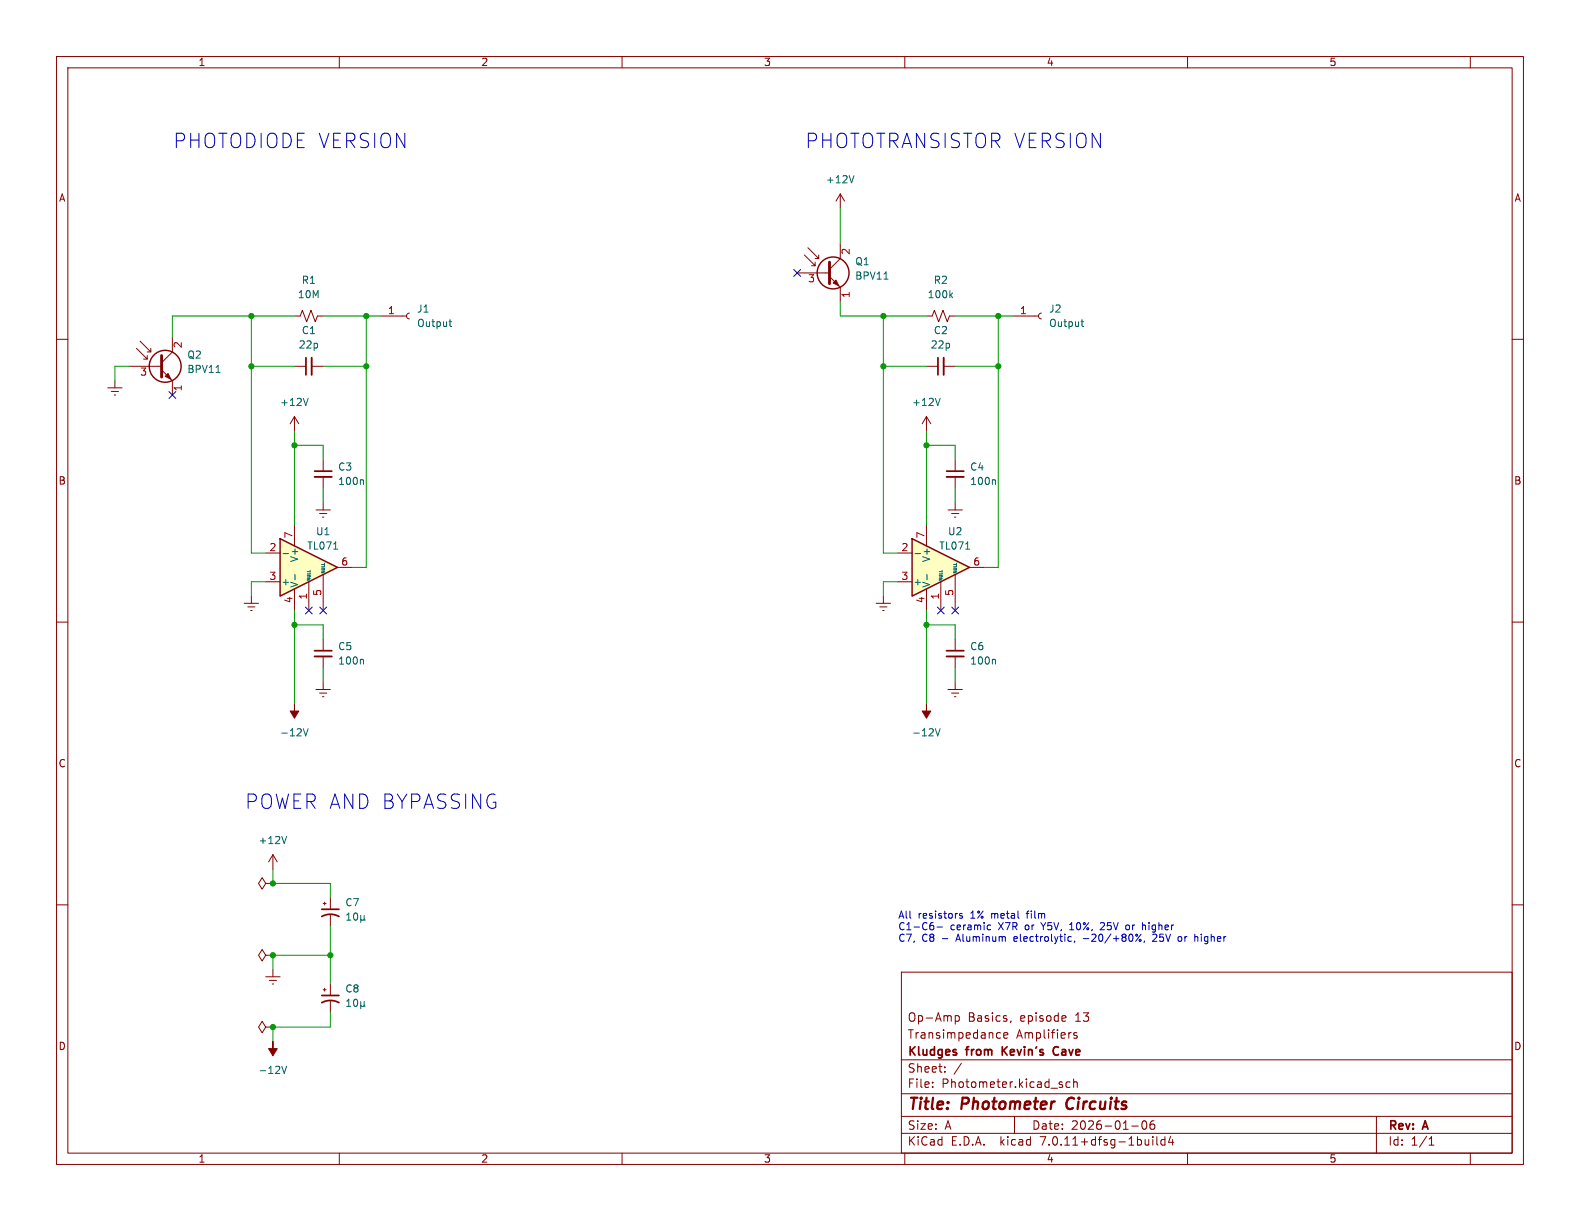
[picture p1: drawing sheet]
<svg xmlns="http://www.w3.org/2000/svg" width="279mm" height="216mm" viewBox="0 0 279 216" stroke-linecap="round" stroke-linejoin="round" font-family="sans-serif">
<g fill="none" stroke="#840000" stroke-width=".18">
<path d="M10 10h259.4v195.9h-259.4zM12 12h255.4v191.9h-255.4zM60 10v2M110 10v2M160 10v2M210 10v2M260 10v2M148.6 34.3v2.5M148.6 34.3l-.8 1.3M148.6 34.3l.8 1.3M10 60h2M141 48.3h5.7"/>
<path d="M142.2 45.1l1.9 1.9v-.6M142.9 43.8l1.9 1.9v-.6M143.5 47h.6M144.1 45.7h.7M146.7 48.9l1.9 1.9v2.5M148.6 43.2v2.5l-1.9 1.9M163.8 55.9h1l.4-1 .8 2 .8-2 .7 2 .4-1h1M179.1 55.9h4.5M184.1 55.4l-.3 .1-.2 .4 .2 .3 .3 .2M267.4 60h2M52.1 73.7l-.8 1.2M52.1 73.7v2.5"/>
<path d="M52.1 73.7l.7 1.2M163.8 64.8h2.1M163.8 73.7l-.7 1.2M163.8 73.7v2.5M163.8 73.7l.8 1.2M166.9 64.8h2M55.9 90.2h2.5M56.5 90.8h1.3M57 91.4h.3M57.1 81.3v2M57.1 84.3v2.1M57.1 88.9v1.3"/>
<path d="M167.6 90.2h2.6M168.3 90.8h1.2M168.8 91.4h.2M168.9 81.3v2M168.9 84.3v2.1M168.9 88.9v1.3M10 110h2M57.1 113v2.1M57.1 116.1v2M154.9 106.7h2.6M155.6 107.3h1.2M156.1 108h.2"/>
<path d="M156.2 105.4v1.3M267.4 110h2M55.9 121.9h2.5M56.5 122.6h1.3M57 123.2h.3M57.1 120.7v1.2M10 160h2M47 156.2l-.6-1-.7 1 .7 1 .6-1h1.3M48.3 156.2h.1M48.3 151.1v2.6M48.3 151.1l-.8 1.3M48.3 151.1l.7 1.3"/>
<path d="M57.1 159.8h.6M57.4 159.5v.5M58.4 158.8v2M267.4 160h2M47 168.9l-.6-1-.7 1 .7 1 .6-1h1.3M47 172.7h2.5M47.6 173.4h1.3M48.1 174h.3M48.3 168.9h.1M48.3 171.5v1.2M57.1 175h.6M57.4 174.8v.5"/>
<path d="M58.4 161.8v2M58.4 174v2M58.4 177v2.1M159.4 171.9h108v32h-108zM168.9 179.6v1.5M168.9 179.7l.5-.1 .2 .3v.4l-.1 .2h-.6M188.3 179.6l.2 .3-.7 .2M47 181.6l-.6-1-.7 1 .7 1 .6-1h1.3M48.3 181.6h.1M159.4 197.4h108M159.4 193.4h108M159.4 187.4h108"/>
<path d="M164.9 192.1v.2M164.9 191.4v.1M167.1 189.4v.2M167.1 188.7v.1M170 188l-1.3 1.9M176.5 182.6l.4 .1M176.9 183.5l-.4 .1M177.5 183.1l.7-.2-.1-.2-.4-.1-.2 .2 .1 .7h.5M178.8 180.5l-.2 .3M179.4 197.4v3M187.7 191.8l.2 .2-.2 .3M187.7 191.3l.2 .1"/>
<path d="M188.4 180.5l-.1 .1M189.2 191.4l-.4-.1-.3 .3v.4l.1 .2h.6M189.9 191.4l.2-.1 .3 .1 .1 .9M189.9 190.8v1.5M190.4 182.7l-.3-.1-.2 .2v.2l.5 .2v.3h-.5M200.1 199.1h1.2M202.1 198.3l.2-.1a.81 .81 0 0 1 .6 .6 .81 .81 0 0 1-.3 .8l-.2 .1a.81 .81 0 0 1-.3-1.4zM204.1 198.2a.59 .59 0 0 0-.7 .6v.6l.1 .2 .4 .1 .2-.2 .1-.5-.1-.2h-.5l-.2 .2M243.4 197.4v6.5M60 203.9v2M110 203.9v2M159.4 200.4h108"/>
<path d="M160 203.9v2M203.9 201v.1M203.9 201.5v1M204.6 201v1.3l.2 .2M206 201.6l-.4-.1-.3 .3v.4l.1 .2h.6M206 201v1.5M207 200.9l-.4 1.1h1M207.4 201.5v1M210 203.9v2M252.7 202.5h.9M252.7 201.4l.4-.4v1.5M260 203.9v2"/>
</g>
<path d="M188.9 194.4a1.27 1.27 0 0 0 0 1.6" fill="none" stroke="#840000" stroke-width=".4"/>
<path d="M165.9 63.2v3.1M55.6 83.3h3.1M167.4 83.3h3M55.6 115.1h3.1M56.9 162.1a3.2 3.2 0 0 1 3 0M56.9 177.3a3.2 3.2 0 0 1 3 0M56.9 160.8h3M56.9 176h3M177.2 185.1v1.5M178.1 185.1l-.9 .8M187.1 185.1a.74 .74 0 0 0-.9 .6 .74 .74 0 0 0 .5 .9l.4-.1" fill="none" stroke="#840000" stroke-width=".3"/>
<g fill="none" stroke="#006464" stroke-width=".18">
<path d="M151 31.1l-.4 1.2M156.3 49.4h.7M168.1 52.2l.4 .4M168.5 51.8l-.5 .5M191.2 56.9h.4M191.3 56.5v1l.3 .2M54.5 70.4l-.4 1.3M166.2 70.4l-.4 1.3M64.1 84.8l.2 .2v.7M175.9 84.8l.1 .2v.7M64.1 116.6l.2 .2v.6M53.6 128.8l.5 1.3 .4-1.3"/>
<path d="M50.7 147.9l-.4 1.3M61.3 162.7h.7M61.3 161.8l.4-.4v1.3M61.3 177l.4-.3v1.2M61.3 177.9h.7M62.7 161.5l.1-.1a.68 .68 0 0 1 .5 .7 .68 .68 0 0 1-.5 .6 .84 .84 0 0 1-.1-1.2zM62.7 176.7h.1a.68 .68 0 0 1 .5 .6 .68 .68 0 0 1-.5 .6 .84 .84 0 0 1-.1-1.2zM63.8 162.5l.2 .2h.2l.2-.2M63.8 161.9v1.2M63.8 177.1v1.3M63.8 177.8l.2 .1h.2l.2-.1M64.4 162.5l.2 .2"/>
<path d="M64.4 161.9v.6M64.4 177.1v.7M64.4 177.8l.2 .1M49.8 188.5l.5 1.3 .4-1.3"/>
</g>
<path d="M166.9 63.2v3.1M55.6 84.3h3.1M167.4 84.3h3M55.6 116.1h3.1" fill="none" stroke="#840000" stroke-width=".33"/>
<path d="M146.7 46.4v3.8" fill="none" stroke="#840000" stroke-width=".51"/>
<g fill="#840000" stroke="#840000" stroke-width=".18">
<path d="M147.3 50l.5-.5 .5 1z"/>
<path d="M48.3 184.2v1.2h.7l-.7 1.3-.8-1.3h.8z"/>
<path d="M52.1 124.5v1.2h.7l-.7 1.3-.8-1.3h.8z"/>
</g>
<circle cx="147.3" cy="48.3" r="2.82" fill="none" stroke="#840000" stroke-width=".25"/>
<path d="M161.3 95.3l10.1 5-10.1 5.1z" fill="#ffffc2"/>
<path d="M161.3 95.3l10.1 5-10.1 5.1z" fill="none" stroke="#840000" stroke-width=".25"/>
<g fill="none" stroke="#840000" stroke-width=".18">
<path d="M67.3 55.9h4.6M72.4 55.4l-.4 .1-.1 .4 .1 .3 .4 .2M158.7 97.8h2.6M163.8 92.7v3.8M158.7 102.9h2.6M163.8 104.1v3.9M166.4 102.9v5.1M168.9 101.6v6.4M168.9 113v2.1M168.9 116.1v2M171.4 100.3h2.6M167.6 121.9h2.6"/>
<path d="M168.3 122.6h1.2M168.8 123.2h.2M168.9 120.7v1.2"/>
</g>
<path d="M79.4 56.9h.5M79.6 56.5v1l.3 .2M161.8 97.9h1M170.8 97.1h.7M163.9 101.6v.9M175.9 116.6l.1 .2v.6M165.4 128.8l.4 1.3 .4-1.3" fill="none" stroke="#006464" stroke-width=".18"/>
<path d="M167.4 116.1h3" fill="none" stroke="#840000" stroke-width=".33"/>
<path d="M167.4 115.1h3" fill="none" stroke="#840000" stroke-width=".3"/>
<path d="M163.8 124.5v1.2h.8l-.8 1.3-.7-1.3h.7z" fill="#840000" stroke="#840000" stroke-width=".18"/>
<path d="M49.5 95.3l10.2 5-10.2 5.1z" fill="#ffffc2"/>
<g fill="none" stroke="#840000" stroke-width=".25">
<path d="M49.5 95.3l10.2 5-10.2 5.1z"/>
<circle cx="29.2" cy="64.8" r="2.82"/>
</g>
<g fill="none" stroke="#840000" stroke-width=".18">
<path d="M30.5 59.7v2.5l-1.9 1.9M52.1 55.9h1l.4-1 .7 2 .8-2 .8 2 .3-1h1M19 68.6h2.6M19.7 69.2h1.3M20.2 69.9h.2M20.3 67.3v1.3M22.9 64.8h5.7M24.1 61.6l1.9 1.9v-.6M24.8 60.3l1.9 1.9v-.6M25.4 63.5h.6M26 62.2h.7M28.6 65.4l1.9 1.9v2.6"/>
<path d="M52.1 64.8h2M55.1 64.8h2M47 97.8h2.5M52.1 92.7v3.8M43.2 106.7h2.5M43.8 107.3h1.3M44.3 108h.3M44.4 105.4v1.3M47 102.9h2.5M52.1 104.1v3.9M54.6 102.9v5.1M57.1 101.6v6.4"/>
<path d="M59.7 100.3h2.5"/>
</g>
<path d="M38.2 65.9h.7M50.1 97.9h.9M59 97.1h.7M52.2 101.6v.9" fill="none" stroke="#006464" stroke-width=".18"/>
<path d="M28.6 62.9v3.8" fill="none" stroke="#840000" stroke-width=".51"/>
<path d="M29.2 66.5l.5-.5 .5 1.1z" fill="#840000" stroke="#840000" stroke-width=".18"/>
<path d="M55.1 63.2v3.1" fill="none" stroke="#840000" stroke-width=".33"/>
<path d="M54.1 63.2v3.1" fill="none" stroke="#840000" stroke-width=".3"/>
<g fill="none" stroke="#0000c2" stroke-width=".18">
<path d="M164.9 163.6l.2 .3v.3l-.2 .2M165.7 163.9h1M170.2 161.6l-.3-.1-.2 .2v.2l.5 .1v.3h-.5M174.7 164.3h.5M174.7 163.6h.5M177.7 165.7l.1 .8M189 166.4h.5M189 165.7h.5M189.1 164.4h.8M189.4 163.3l-.3 .2M190.1 166.4l-.2 .2M191.6 166h.9"/>
<path d="M195.1 163.1l-.5 .2M195.3 163.7l-.8 .7h.8M199.2 164.3h.4M199.2 163.6h.4M201.8 165.2l-1 1.3M202.2 163.6l.4 .1v.7M202.4 166.4l-.1 .2M204.5 165.7l-.7 .8h.8M208.4 166.4h.5M208.4 165.7h.5M211.5 165.6l.3 .2v.7"/>
<circle cx="201" cy="165.4" r=".18"/>
<circle cx="201.6" cy="166.3" r=".18"/>
</g>
<g fill="none" stroke="#009600" stroke-width=".18">
<path d="M148.6 36.8v6.4M44.4 55.9v41.9h2.6M52.1 55.9h-21.6v3.8M57.1 55.9h10.2M64.8 55.9v44.4h-2.6M148.6 53.3v2.6h15.2M156.2 55.9v41.9h2.5M168.9 55.9h10.2M176.5 55.9v44.4h-2.5M22.9 64.8h-2.6v2.5M44.4 64.8h7.7M52.1 76.2v16.5"/>
<path d="M52.1 78.7h5v2.6M57.1 64.8h7.7M156.2 64.8h7.6M163.8 76.2v16.5M163.8 78.7h5.1v2.6M168.9 64.8h7.6M57.1 86.4v2.5M168.9 86.4v2.5M47 102.9h-2.6v2.5M52.1 108v16.5M52.1 110.5h5v2.5M57.1 118.1v2.6"/>
<path d="M158.7 102.9h-2.5v2.5M163.8 108v16.5M163.8 110.5h5.1v2.5M168.9 118.1v2.6M48.3 153.7v2.5h10.1v2.6M58.4 163.8v10.2M58.4 179.1v2.5h-10.1v2.6M58.4 168.9h-10.1v2.6"/>
</g>
<path d="M140.4 47.7l1.2 1.2M141.6 47.7l-1.2 1.2M29.9 69.2l1.2 1.3M31.1 69.2l-1.2 1.3M54 107.3l1.2 1.3M55.2 107.3l-1.2 1.3M56.5 107.3l1.3 1.3M57.8 107.3l-1.3 1.3M165.8 107.3l1.2 1.3M167 107.3l-1.2 1.3M168.3 107.3l1.2 1.3M169.5 107.3l-1.2 1.3" fill="none" stroke="#000084" stroke-width=".18"/>
<g fill="#009600" stroke="#009600" stroke-width=".18">
<circle cx="64.8" cy="55.9" r=".46"/>
<circle cx="64.8" cy="64.8" r=".46"/>
<circle cx="44.4" cy="55.9" r=".46"/>
<circle cx="44.4" cy="64.8" r=".46"/>
<circle cx="52.1" cy="78.7" r=".46"/>
<circle cx="176.5" cy="64.8" r=".46"/>
<circle cx="176.5" cy="55.9" r=".46"/>
<circle cx="156.2" cy="64.8" r=".46"/>
<circle cx="156.2" cy="55.9" r=".46"/>
<circle cx="163.8" cy="78.7" r=".46"/>
<circle cx="48.3" cy="181.6" r=".46"/>
<circle cx="52.1" cy="110.5" r=".46"/>
<circle cx="48.3" cy="168.9" r=".46"/>
<circle cx="58.4" cy="168.9" r=".46"/>
<circle cx="48.3" cy="156.2" r=".46"/>
<circle cx="163.8" cy="110.5" r=".46"/>
</g>
<g font-size="3.5" fill="#0000c2">
<text x="30.5" y="26.4">PHOTODIODE VERSION</text>
<text x="142.2" y="26.4">PHOTOTRANSISTOR VERSION</text>
<text x="43.2" y="143.3">POWER AND BYPASSING</text>
</g>
<g font-size="2.8" fill="#840000">
<text x="160.4" y="196.8">Title:</text>
<text x="170.1" y="196.8">Photometer</text>
<text x="189.4" y="196.8">Circuits</text>
</g>
<g font-size="2.1" fill="#840000">
<text x="160.4" y="183.9">Transimpedance</text>
<text x="160.4" y="180.9">Op-Amp</text>
<text x="171.1" y="180.9">Basics,</text>
<text x="179.7" y="183.9">Amplifiers</text>
<text x="180.4" y="180.9">episode</text>
<text x="190.3" y="180.9">13</text>
<text x="160.4" y="189.9">Sheet:</text>
<text x="160.4" y="187.1">Kludges</text>
<text x="171" y="187.1">from</text>
<text x="177.9" y="187.1">Kevin's</text>
<text x="187.6" y="187.1">Cave</text>
<text x="160.4" y="192.6">File:</text>
<text x="166.5" y="192.6">Photometer.kicad_sch</text>
<text x="160.4" y="202.8">KiCad</text>
<text x="160.4" y="200">Size:</text>
<text x="167.1" y="200">A</text>
<text x="168.1" y="202.8">E.D.A.</text>
<text x="177" y="202.8">kicad</text>
<text x="182.4" y="200">Date:</text>
<text x="184.2" y="202.8">7.0.11+dfsg-1build4</text>
<text x="189.4" y="200">2026-01-06</text>
<text x="245.4" y="200.2">Rev:</text>
<text x="245.4" y="202.8">Id:</text>
<text x="249.5" y="202.8">1/1</text>
<text x="251.8" y="200.2">A</text>
</g>
<g font-size="1.8" fill="#840000">
<text x="35" y="11.9">1</text>
<text x="85" y="11.9">2</text>
<text x="135" y="11.9">3</text>
<text x="185" y="11.9">4</text>
<text x="235" y="11.9">5</text>
<text x="10.3" y="35.9">A</text>
<text x="267.7" y="35.9">A</text>
<text x="10.3" y="85.9">B</text>
<text x="267.7" y="85.9">B</text>
<text x="10.3" y="135.9">C</text>
<text x="267.7" y="135.9">C</text>
<text x="10.3" y="185.9">D</text>
<text x="267.7" y="185.9">D</text>
<text x="35" y="205.8">1</text>
<text x="85" y="205.8">2</text>
<text x="135" y="205.8">3</text>
<text x="185" y="205.8">4</text>
<text x="235" y="205.8">5</text>
</g>
<g font-size="1.8" fill="#006464">
<text x="145.9" y="32.6">+12V</text>
<text x="151.1" y="47.1">Q1</text>
<text x="52.6" y="52.9">10M</text>
<text x="53.3" y="50.4">R1</text>
<text x="151.1" y="49.6">BPV11</text>
<text x="163.9" y="52.9">100k</text>
<text x="165" y="50.4">R2</text>
<text x="53.3" y="59.3">C1</text>
<text x="73.7" y="55.5">J1</text>
<text x="73.7" y="58">Output</text>
<text x="165" y="59.3">C2</text>
<text x="185.4" y="55.5">J2</text>
<text x="185.4" y="58">Output</text>
<text x="33" y="63.6">Q2</text>
<text x="52.7" y="61.8">22p</text>
<text x="164.5" y="61.8">22p</text>
<text x="33" y="66.2">BPV11</text>
<text x="49.4" y="72">+12V</text>
<text x="161.2" y="72">+12V</text>
<text x="59.7" y="83.4">C3</text>
<text x="171.5" y="83.4">C4</text>
<text x="59.7" y="86">100n</text>
<text x="171.5" y="86">100n</text>
<text x="55.8" y="94.8">U1</text>
<text x="167.5" y="94.8">U2</text>
<text x="52.9" y="99.5" transform="rotate(-90 52.9 99.5)">V+</text>
<text x="54.2" y="97.4">TL071</text>
<text x="164.7" y="99.5" transform="rotate(-90 164.7 99.5)">V+</text>
<text x="166" y="97.4">TL071</text>
<text x="49.7" y="103.7">+</text>
<text x="52.9" y="104" transform="rotate(-90 52.9 104)">V-</text>
<text x="161.4" y="103.7">+</text>
<text x="164.7" y="104" transform="rotate(-90 164.7 104)">V-</text>
<text x="59.7" y="115.2">C5</text>
<text x="59.7" y="117.7">100n</text>
<text x="171.5" y="115.2">C6</text>
<text x="171.5" y="117.7">100n</text>
<text x="49.4" y="130.4">-12V</text>
<text x="161.2" y="130.4">-12V</text>
<text x="45.6" y="149.5">+12V</text>
<text x="61" y="160.5">C7</text>
<text x="61" y="175.7">C8</text>
<text x="45.6" y="190.1">-12V</text>
</g>
<g font-size="1.8" fill="#a90000">
<text x="150.6" y="45.2" transform="rotate(-90 150.6 45.2)">2</text>
<text x="142.8" y="50.2">3</text>
<text x="150.6" y="52.8" transform="rotate(-90 150.6 52.8)">1</text>
<text x="68.5" y="55.6">1</text>
<text x="180.3" y="55.6">1</text>
<text x="32.5" y="61.7" transform="rotate(-90 32.5 61.7)">2</text>
<text x="24.7" y="66.8">3</text>
<text x="32.5" y="69.3" transform="rotate(-90 32.5 69.3)">1</text>
<text x="51.8" y="95.3" transform="rotate(-90 51.8 95.3)">7</text>
<text x="163.6" y="95.3" transform="rotate(-90 163.6 95.3)">7</text>
<text x="47.6" y="97.5">2</text>
<text x="60.3" y="100.1">6</text>
<text x="159.3" y="97.5">2</text>
<text x="172" y="100.1">6</text>
<text x="47.6" y="102.6">3</text>
<text x="51.8" y="106.8" transform="rotate(-90 51.8 106.8)">4</text>
<text x="54.4" y="106.1" transform="rotate(-90 54.4 106.1)">1</text>
<text x="56.9" y="105.5" transform="rotate(-90 56.9 105.5)">5</text>
<text x="159.3" y="102.6">3</text>
<text x="163.6" y="106.8" transform="rotate(-90 163.6 106.8)">4</text>
<text x="166.1" y="106.1" transform="rotate(-90 166.1 106.1)">1</text>
<text x="168.7" y="105.5" transform="rotate(-90 168.7 105.5)">5</text>
</g>
<g font-size="1.8" fill="#0000c2">
<text x="158.7" y="162.5">All</text>
<text x="158.7" y="164.6">C1-C6-</text>
<text x="158.7" y="166.6">C7,</text>
<text x="162.3" y="162.5">resistors</text>
<text x="163" y="166.6">C8</text>
<text x="166.7" y="166.6">-</text>
<text x="168" y="164.6">ceramic</text>
<text x="169.4" y="166.6">Aluminum</text>
<text x="171.7" y="162.5">1%</text>
<text x="175.6" y="162.5">metal</text>
<text x="176.7" y="164.6">X7R</text>
<text x="179.8" y="166.6">electrolytic,</text>
<text x="181.6" y="164.6">or</text>
<text x="182.1" y="162.5">film</text>
<text x="184.7" y="164.6">Y5V,</text>
<text x="189.8" y="164.6">10%,</text>
<text x="192.2" y="166.6">-20/+80%,</text>
<text x="195.5" y="164.6">25V</text>
<text x="200.1" y="164.6">or</text>
<text x="203.3" y="164.6">higher</text>
<text x="204.7" y="166.6">25V</text>
<text x="209.4" y="166.6">or</text>
<text x="212.5" y="166.6">higher</text>
</g>
<g font-size=".7" fill="#006464">
<text x="57.6" y="101.5" transform="rotate(-90 57.6 101.5)">NULL</text>
<text x="169.3" y="101.5" transform="rotate(-90 169.3 101.5)">NULL</text>
<text x="55" y="102.7" transform="rotate(-90 55 102.7)">NULL</text>
<text x="166.8" y="102.7" transform="rotate(-90 166.8 102.7)">NULL</text>
</g>
</svg>
